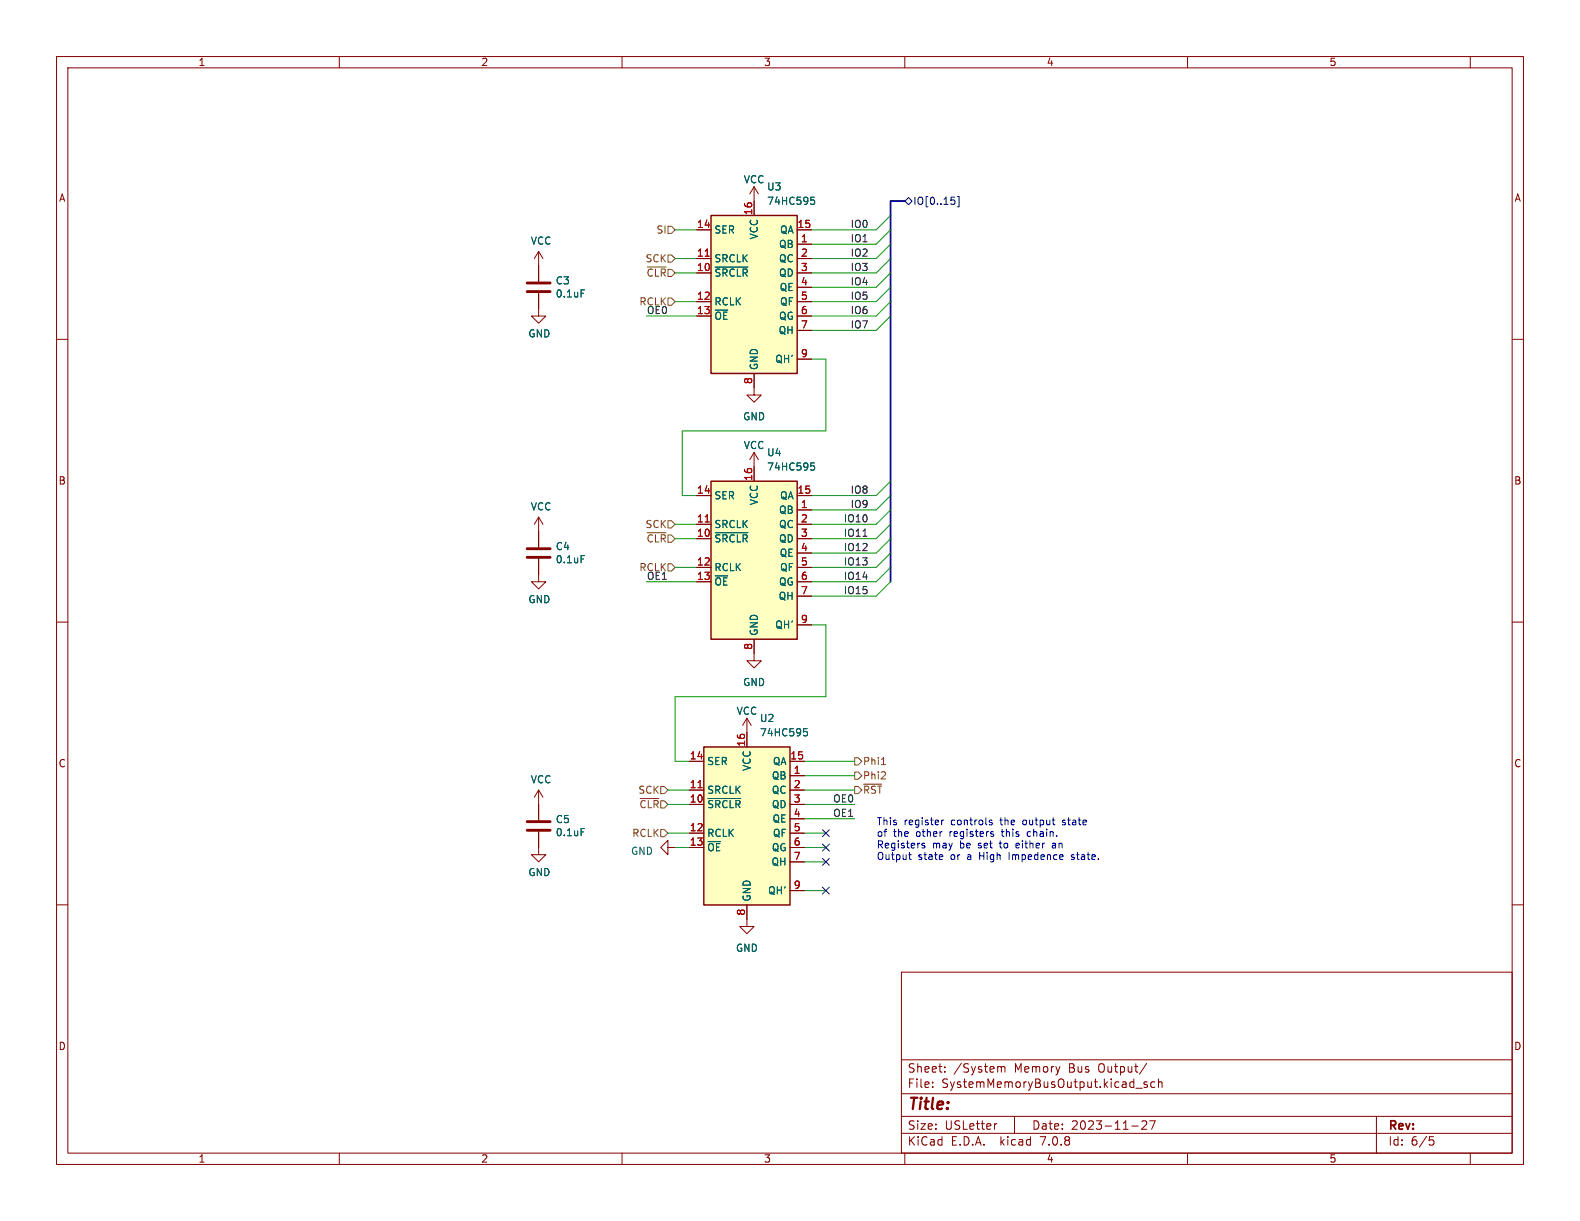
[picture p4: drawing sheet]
<svg xmlns="http://www.w3.org/2000/svg" width="279mm" height="216mm" viewBox="0 0 279 216" stroke-linecap="round" stroke-linejoin="round" font-family="sans-serif">
<g fill="none" stroke="#840000" stroke-width=".18">
<path d="M10 10h259.4v195.9h-259.4zM12 12h255.4v191.9h-255.4zM60 10v2M110 10v2M160 10v2M210 10v2M260 10v2M133.3 33v5.1M133.3 33l-.7 1.3M133.3 33l.8 1.3M10 60h2M95.2 51.8v4.1h1.3l-1.3 1.3-1.2-1.3h1.2"/>
<path d="M95.2 44.5v5.3M95.2 44.5l-.7 1.2M95.2 44.5l.8 1.2M123.2 48.3h2.5M123.2 45.7h2.5M123.2 53.3h2.5M123.2 55.9h2.5M123.2 40.6h2.5M141 43.2h2.5M141 48.3h2.5M141 45.7h2.5M141 53.3h2.5"/>
<path d="M141 55.9h2.5M141 40.6h2.5M141 50.8h2.5M141 58.4h2.5M267.4 60h2M133.3 66v3.9h1.3l-1.3 1.2-1.2-1.2h1.2M141 63.5h2.5M95.2 98.8v4.1h1.3l-1.3 1.2-1.2-1.2h1.2M95.2 91.4v5.4M95.2 91.4l-.7 1.3M95.2 91.4l.8 1.3M123.2 95.3h2.5"/>
<path d="M123.2 92.7h2.5M123.2 87.6h2.5M133.3 80v5.1M133.3 80l-.7 1.3M133.3 80l.8 1.3M141 90.2h2.5M141 95.3h2.5M141 92.7h2.5M141 87.6h2.5M141 97.8h2.5M10 110h2M123.2 100.3h2.5"/>
<path d="M123.2 102.9h2.5M133.3 113v3.8h1.3l-1.3 1.3-1.2-1.3h1.2M141 100.3h2.5M141 102.9h2.5M141 105.4h2.5M141 110.5h2.5M267.4 110h2M95.2 139.7v5.3M95.2 139.7l-.7 1.3M95.2 139.7l.8 1.3M121.9 139.7h2.6M121.9 134.6h2.6"/>
<path d="M132.1 127l-.8 1.3M132.1 127v5.1M132.1 127l.7 1.3M139.7 137.2h2.5M139.7 139.7h2.5M139.7 134.6h2.5M10 160h2M95.2 147.1v4h1.3l-1.3 1.3-1.2-1.3h1.2M118.1 149.9v-1.3l-1.3 1.3 1.3 1.2v-1.2h1.3M121.9 142.2h2.6M121.9 147.3h2.6M121.9 149.9h2.6"/>
<path d="M139.7 142.2h2.5M139.7 147.3h2.5M139.7 149.9h2.5M139.7 144.8h2.5M139.7 152.4h2.5M139.7 157.5h2.5M267.4 160h2M132.1 160v3.8h1.2l-1.2 1.3-1.3-1.3h1.3M159.4 171.9h108v32h-108zM159.4 197.4h108M159.4 193.4h108M159.4 187.4h108"/>
<path d="M164.9 192.1v.2M164.9 191.4v.1M167.1 189.4v.2M167.1 188.7v.1M176.3 198.7l-.3 .1M176.6 188.6l.4 .1 .1 .1M177.1 188.8l.2-.2 .3 .1 .1 .9M177.1 188.8v.8M179.4 197.4v3M200.1 199.1h1.2M200.9 192.4h1.1M201.9 198.3l.6-.1 .2 .1 .1 .3-.9 1.1h.9"/>
<path d="M202.8 188l-1.3 1.9M202.9 191.4l-.4-.1-.2 .2 .1 .2 .5 .2v.3h-.6M203.3 198.2h1l-.7 1.5M204.2 191.4l-.4-.1-.3 .3v.4l.1 .2h.6M204.9 191.4l.2-.1 .3 .1 .1 .9M204.9 190.8v1.5M243.4 197.4v6.5M60 203.9v2M110 203.9v2M159.4 200.4h108M160 203.9v2M210 203.9v2"/>
<path d="M252.8 201h.7M252.9 201.6h.4l.3 .2-.2 .6-.5 .1M260 203.9v2"/>
</g>
<path d="M93.2 51.6h4.1M93.2 50h4.1M93.2 98.6h4.1M93.2 97h4.1M93.2 146.8h4.1M93.2 145.3h4.1" fill="none" stroke="#840000" stroke-width=".51"/>
<path d="M143.4 34.9h.6M143.5 35.4h.3l.3 .2-.1 .4-.5 .1M102.8 51.3h.6M126.5 47.2h5.8M102.8 98.2h.6M126.5 94.2h5.8M143.4 81.9h.6M143.5 82.3h.3l.3 .3-.1 .4-.5 .1M142.1 128.8h.6M142.2 129.3h.3l.3 .3-.1 .4-.5 .1M102.8 146.5h.6M125.2 141.2h5.8" fill="none" stroke="#006464" stroke-width=".18"/>
<g fill="#ffffc2" stroke="#ffffc2" stroke-width=".18">
<path d="M125.7 38.1h15.3v27.9h-15.3z"/>
<path d="M124.5 132.1h15.2v27.9h-15.2z"/>
<path d="M125.7 85.1h15.3v27.9h-15.3z"/>
</g>
<path d="M125.7 38.1h15.3v27.9h-15.3zM125.7 85.1h15.3v27.9h-15.3zM124.5 132.1h15.2v27.9h-15.2z" fill="none" stroke="#840000" stroke-width=".25"/>
<path d="M124.7 45.3h.7M124.7 92.3h.7M123.4 139.3h.8" fill="none" stroke="#a90000" stroke-width=".18"/>
<g fill="none" stroke="#725600" stroke-width=".18">
<path d="M114.5 47.2h3.3M118.1 52.7h.6l.7 .6-.7 .7h-.6zM118.1 45.1h.6l.7 .6-.7 .7h-.6zM118.1 40h.6l.7 .6-.7 .7h-.6zM114.5 94.2h3.3M118.1 99.7h.6l.7 .6-.7 .7h-.6zM118.1 92.1h.6l.7 .6-.7 .6h-.6zM116.8 139.1h.7l.6 .6-.6 .6h-.7zM151.1 139.1h.7l.6 .6-.6 .6h-.7zM151.1 134h.7l.6 .6-.6 .7h-.7zM151.1 136.5h.7l.6 .7-.6 .6h-.7zM152.7 138.7h3.2"/>
<path d="M155.8 137.7h.8M155.9 135.2h.7M156.5 136.6v.4M113.2 141.2h3.3M116.8 146.7h.7l.6 .6-.6 .7h-.7z"/>
</g>
<path d="M160 35.6l.7-.7 .6 .7-.6 .6zM168.2 34.9h.6M168.6 35.4l.3 .2v.3l-.3 .2M169.3 34.7h.3v1.9h-.3M145.4 146.7l1.3 1.2M145.4 151.8l1.3 1.2M145.4 149.3l1.3 1.2M145.4 156.9l1.3 1.2M146.7 146.7l-1.3 1.2M146.7 151.8l-1.3 1.2M146.7 149.3l-1.3 1.2M146.7 156.9l-1.3 1.2" fill="none" stroke="#000084" stroke-width=".18"/>
<path d="M152.6 94.8h.7" fill="none" stroke="#0f0f0f" stroke-width=".18"/>
<g fill="none" stroke="#0000c2" stroke-width=".18">
<path d="M160.7 151.1h.4M160.8 150.7v1.1l.3 .2M163.5 149.2l-.3-.1-.2 .2 .1 .2 .4 .1v.3h-.5M166.5 145v.9M166.9 145l-.4 .2M175 145.1h.4M175 145.4l.4 .1 .1 .2-.2 .2-.4-.1M175.4 147.5h.3v.2l-.2 .2h-.2M175.4 147.1h.3M178.4 150.7v1.3M179.8 149.1l-.1 .2v.5l.1 .1M180.3 149.4l-.6 .1"/>
<path d="M181.9 147.1l-.3 .2v.4l.3 .2M186.5 149.1l-.4 .1M186.5 149.5h-.3l-.1 .1v.3h.4M187.9 145.8l.1 .1M188.1 145l-.2 .2 .2 .2M189.5 151.9l.3 .1M189.8 151.1l-.3 .2v.2l.3 .1"/>
</g>
<path d="M160 35.6h-2.5v67.3" fill="none" stroke="#000084" stroke-width=".3"/>
<g fill="none" stroke="#009600" stroke-width=".18">
<path d="M157.5 38.1l-2.6 2.5h-11.4M114.3 55.9h8.9M119.4 45.7h3.8M119.4 48.3h3.8M119.4 53.3h3.8M119.4 40.6h3.8M157.5 43.2l-2.6 2.5h-11.4M157.5 45.7l-2.6 2.6h-11.4M157.5 40.6l-2.6 2.6h-11.4M157.5 48.3l-2.6 2.5h-11.4M157.5 50.8l-2.6 2.5h-11.4M157.5 53.3l-2.6 2.6h-11.4"/>
<path d="M157.5 55.9l-2.6 2.5h-11.4M143.5 63.5h2.5v12.7h-25.4v11.4h2.6M119.4 95.3h3.8M119.4 92.7h3.8M157.5 92.7l-2.6 2.6h-11.4M157.5 90.2l-2.6 2.5h-11.4M157.5 97.8l-2.6 2.5h-11.4M157.5 85.1l-2.6 2.5h-11.4M157.5 95.3l-2.6 2.5h-11.4M157.5 87.6l-2.6 2.6h-11.4M114.3 102.9h8.9M119.4 100.3h3.8"/>
<path d="M143.5 110.5h2.5v12.7h-26.6v11.4h2.5M157.5 100.3l-2.6 2.6h-11.4M157.5 102.9l-2.6 2.5h-11.4M118.1 139.7h3.8M142.2 134.6h8.9M142.2 137.2h8.9M142.2 139.7h8.9M118.1 142.2h3.8M118.1 147.3h3.8M119.4 149.9h2.5M142.2 142.2h8.9M142.2 157.5h3.8"/>
<path d="M142.2 149.9h3.8M142.2 152.4h3.8M142.2 147.3h3.8M142.2 144.8h8.9"/>
</g>
<text font-size="2.8" fill="#840000" x="160.4" y="196.8">Title:</text>
<g font-size="2.1" fill="#840000">
<text x="160.4" y="189.9">Sheet:</text>
<text x="168.6" y="189.9">/System</text>
<text x="179.4" y="189.9">Memory</text>
<text x="189.2" y="189.9">Bus</text>
<text x="194.5" y="189.9">Output/</text>
<text x="160.4" y="192.6">File:</text>
<text x="166.5" y="192.6">SystemMemoryBusOutput.kicad_sch</text>
<text x="160.4" y="202.8">KiCad</text>
<text x="160.4" y="200">Size:</text>
<text x="167.1" y="200">USLetter</text>
<text x="168.1" y="202.8">E.D.A.</text>
<text x="177" y="202.8">kicad</text>
<text x="182.4" y="200">Date:</text>
<text x="184.2" y="202.8">7.0.8</text>
<text x="189.4" y="200">2023-11-27</text>
<text x="245.4" y="200.2">Rev:</text>
<text x="245.4" y="202.8">Id:</text>
<text x="249.5" y="202.8">6/5</text>
</g>
<g font-size="1.8" fill="#840000">
<text x="35" y="11.9">1</text>
<text x="85" y="11.9">2</text>
<text x="135" y="11.9">3</text>
<text x="185" y="11.9">4</text>
<text x="235" y="11.9">5</text>
<text x="10.3" y="35.9">A</text>
<text x="267.7" y="35.9">A</text>
<text x="10.3" y="85.9">B</text>
<text x="267.7" y="85.9">B</text>
<text x="10.3" y="135.9">C</text>
<text x="267.7" y="135.9">C</text>
<text x="10.3" y="185.9">D</text>
<text x="267.7" y="185.9">D</text>
<text x="35" y="205.8">1</text>
<text x="85" y="205.8">2</text>
<text x="135" y="205.8">3</text>
<text x="185" y="205.8">4</text>
<text x="235" y="205.8">5</text>
</g>
<g font-size="1.8" fill="#006464">
<text x="131.4" y="32.6">VCC</text>
<text x="135.6" y="33.9">U3</text>
<text x="126.2" y="41.5">SER</text>
<text x="135.6" y="36.4">74HC595</text>
<text x="137.8" y="41.5">QA</text>
<text x="93.8" y="43.5">VCC</text>
<text x="126.2" y="46.6">SRCLK</text>
<text x="134.2" y="42.4" transform="rotate(-90 134.2 42.4)">VCC</text>
<text x="137.7" y="44">QB</text>
<text x="137.7" y="46.6">QC</text>
<text x="98.2" y="50.5">C3</text>
<text x="98.2" y="52.8">0.1uF</text>
<text x="126.2" y="49.1">~{SRCLR}</text>
<text x="137.7" y="49.1">QD</text>
<text x="137.8" y="51.7">QE</text>
<text x="93.3" y="59.9">GND</text>
<text x="126.2" y="54.2">RCLK</text>
<text x="126.2" y="56.7">~{OE}</text>
<text x="137.6" y="59.3">QH</text>
<text x="137.7" y="56.7">QG</text>
<text x="137.8" y="54.2">QF</text>
<text x="134.2" y="65.5" transform="rotate(-90 134.2 65.5)">GND</text>
<text x="137" y="64.4">QH'</text>
<text x="131.3" y="74.5">GND</text>
<text x="131.4" y="79.6">VCC</text>
<text x="135.6" y="80.9">U4</text>
<text x="135.6" y="83.4">74HC595</text>
<text x="126.2" y="88.5">SER</text>
<text x="134.2" y="89.4" transform="rotate(-90 134.2 89.4)">VCC</text>
<text x="137.8" y="88.5">QA</text>
<text x="93.8" y="90.4">VCC</text>
<text x="126.2" y="93.6">SRCLK</text>
<text x="137.7" y="91">QB</text>
<text x="137.7" y="93.6">QC</text>
<text x="98.2" y="97.5">C4</text>
<text x="98.2" y="99.8">0.1uF</text>
<text x="126.2" y="96.1">~{SRCLR}</text>
<text x="126.2" y="101.2">RCLK</text>
<text x="137.7" y="96.1">QD</text>
<text x="137.8" y="98.7">QE</text>
<text x="137.8" y="101.2">QF</text>
<text x="93.3" y="106.9">GND</text>
<text x="126.2" y="103.7">~{OE}</text>
<text x="137.6" y="106.3">QH</text>
<text x="137.7" y="103.7">QG</text>
<text x="134.2" y="112.5" transform="rotate(-90 134.2 112.5)">GND</text>
<text x="137" y="111.4">QH'</text>
<text x="131.3" y="121.5">GND</text>
<text x="130.2" y="126.6">VCC</text>
<text x="134.3" y="127.9">U2</text>
<text x="134.3" y="130.4">74HC595</text>
<text x="125" y="135.5">SER</text>
<text x="132.9" y="136.4" transform="rotate(-90 132.9 136.4)">VCC</text>
<text x="136.6" y="135.5">QA</text>
<text x="93.8" y="138.7">VCC</text>
<text x="125" y="143.1">~{SRCLR}</text>
<text x="125" y="140.6">SRCLK</text>
<text x="136.4" y="138">QB</text>
<text x="136.4" y="140.6">QC</text>
<text x="136.4" y="143.1">QD</text>
<text x="98.2" y="145.7">C5</text>
<text x="98.2" y="148.1">0.1uF</text>
<text x="125" y="148.2">RCLK</text>
<text x="136.5" y="145.6">QE</text>
<text x="136.6" y="148.2">QF</text>
<text x="93.3" y="155.1">GND</text>
<text x="111.5" y="151.4">GND</text>
<text x="125" y="150.7">~{OE}</text>
<text x="136.3" y="153.3">QH</text>
<text x="136.4" y="150.7">QG</text>
<text x="132.9" y="159.5" transform="rotate(-90 132.9 159.5)">GND</text>
<text x="135.7" y="158.3">QH'</text>
<text x="130" y="168.5">GND</text>
</g>
<g font-size="1.8" fill="#725600">
<text x="116" y="41.5">SI</text>
<text x="114.1" y="46.6">SCK</text>
<text x="114.2" y="49.1">~{CLR}</text>
<text x="113" y="54.2">RCLK</text>
<text x="114.1" y="93.6">SCK</text>
<text x="113" y="101.2">RCLK</text>
<text x="114.2" y="96.1">~{CLR}</text>
<text x="152.5" y="135.5">Phi1</text>
<text x="112.8" y="140.6">SCK</text>
<text x="113" y="143.1">~{CLR}</text>
<text x="152.5" y="140.6">~{RST}</text>
<text x="152.5" y="138">Phi2</text>
<text x="111.7" y="148.2">RCLK</text>
</g>
<g font-size="1.8" fill="#a90000">
<text x="123.1" y="40.4">14</text>
<text x="133.1" y="38.1" transform="rotate(-90 133.1 38.1)">16</text>
<text x="140.9" y="40.4">15</text>
<text x="123.1" y="45.5">11</text>
<text x="141.5" y="42.9">1</text>
<text x="141.5" y="45.5">2</text>
<text x="123.1" y="48">10</text>
<text x="123.1" y="53.1">12</text>
<text x="141.5" y="48">3</text>
<text x="141.5" y="50.5">4</text>
<text x="141.5" y="53.1">5</text>
<text x="123.1" y="55.6">13</text>
<text x="141.5" y="55.6">6</text>
<text x="141.5" y="58.2">7</text>
<text x="141.5" y="63.2">9</text>
<text x="133.1" y="68" transform="rotate(-90 133.1 68)">8</text>
<text x="123.1" y="87.4">14</text>
<text x="133.1" y="85.1" transform="rotate(-90 133.1 85.1)">16</text>
<text x="140.9" y="87.4">15</text>
<text x="141.5" y="89.9">1</text>
<text x="123.1" y="95">10</text>
<text x="123.1" y="92.5">11</text>
<text x="141.5" y="92.5">2</text>
<text x="141.5" y="95">3</text>
<text x="123.1" y="100.1">12</text>
<text x="141.5" y="97.5">4</text>
<text x="141.5" y="100.1">5</text>
<text x="123.1" y="102.6">13</text>
<text x="141.5" y="102.6">6</text>
<text x="141.5" y="105.2">7</text>
<text x="141.5" y="110.2">9</text>
<text x="133.1" y="115" transform="rotate(-90 133.1 115)">8</text>
<text x="121.9" y="134.4">14</text>
<text x="131.8" y="132.1" transform="rotate(-90 131.8 132.1)">16</text>
<text x="139.7" y="134.4">15</text>
<text x="140.3" y="136.9">1</text>
<text x="121.9" y="142">10</text>
<text x="121.9" y="139.4">11</text>
<text x="140.3" y="139.4">2</text>
<text x="140.3" y="142">3</text>
<text x="121.9" y="147.1">12</text>
<text x="121.9" y="149.6">13</text>
<text x="140.3" y="144.5">4</text>
<text x="140.3" y="147.1">5</text>
<text x="140.3" y="149.6">6</text>
<text x="140.3" y="152.1">7</text>
<text x="131.8" y="162" transform="rotate(-90 131.8 162)">8</text>
<text x="140.3" y="157.2">9</text>
</g>
<g font-size="1.8" fill="#0f0f0f">
<text x="150.3" y="40.4">IO0</text>
<text x="150.3" y="48">IO3</text>
<text x="150.3" y="45.5">IO2</text>
<text x="150.3" y="42.9">IO1</text>
<text x="150.3" y="50.5">IO4</text>
<text x="150.3" y="53.1">IO5</text>
<text x="114.3" y="55.6">OE0</text>
<text x="150.3" y="58.2">IO7</text>
<text x="150.3" y="55.6">IO6</text>
<text x="150.3" y="87.4">IO8</text>
<text x="150.3" y="89.9">IO9</text>
<text x="149.1" y="95">IO11</text>
<text x="149.1" y="92.4">IO10</text>
<text x="149.1" y="100.1">IO13</text>
<text x="149.1" y="97.5">IO12</text>
<text x="114.3" y="102.6">OE1</text>
<text x="149.1" y="102.6">IO14</text>
<text x="149.1" y="105.1">IO15</text>
<text x="147.2" y="142">OE0</text>
<text x="147.2" y="144.5">OE1</text>
</g>
<text font-size="1.8" fill="#000084" x="161.4" y="36.4">IO[0..15]</text>
<g font-size="1.8" fill="#0000c2">
<text x="154.9" y="146">This</text>
<text x="154.9" y="148.1">of</text>
<text x="158" y="148.1">the</text>
<text x="159.9" y="146">register</text>
<text x="162.1" y="148.1">other</text>
<text x="168.2" y="148.1">registers</text>
<text x="168.3" y="146">controls</text>
<text x="177.2" y="146">the</text>
<text x="177.6" y="148.1">this</text>
<text x="181.3" y="146">output</text>
<text x="182.3" y="148.1">chain.</text>
<text x="188.6" y="146">state</text>
<text x="154.9" y="150.1">Registers</text>
<text x="154.9" y="152.2">Output</text>
<text x="162.3" y="152.2">state</text>
<text x="164.9" y="150.1">may</text>
<text x="168.2" y="152.2">or</text>
<text x="169.9" y="150.1">be</text>
<text x="171.3" y="152.2">a</text>
<text x="173.3" y="150.1">set</text>
<text x="173.7" y="152.2">High</text>
<text x="177.3" y="150.1">to</text>
<text x="179.1" y="152.2">Impedence</text>
<text x="180.3" y="150.1">either</text>
<text x="186.9" y="150.1">an</text>
<text x="190.3" y="152.2">state.</text>
</g>
</svg>
